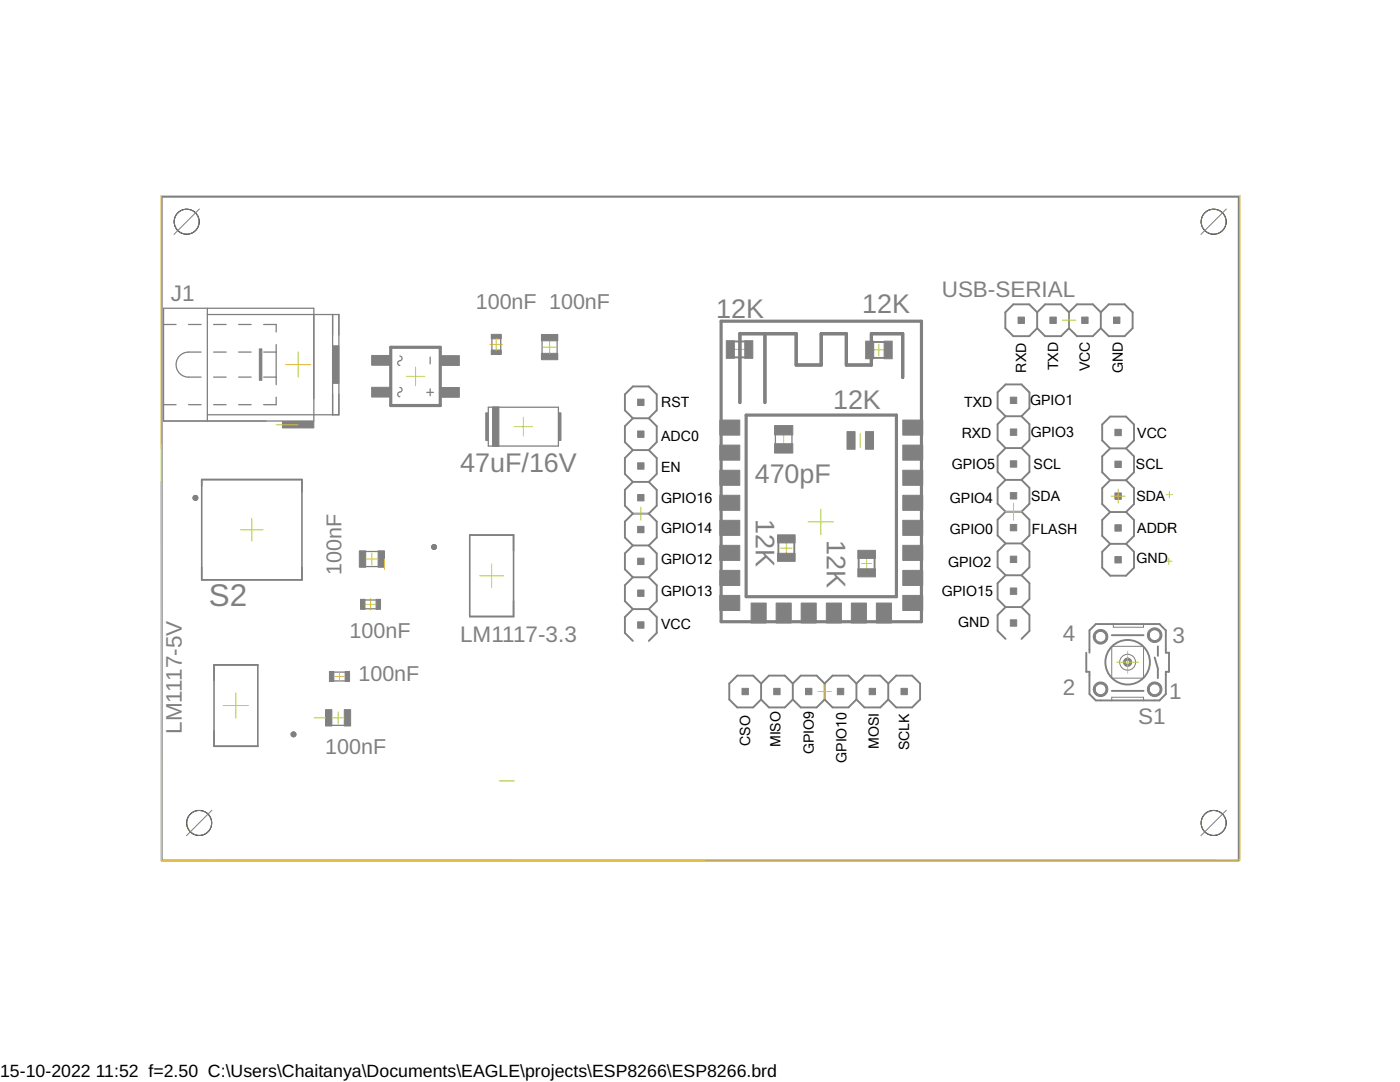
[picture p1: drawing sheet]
<svg xmlns="http://www.w3.org/2000/svg" width="279mm" height="216mm" viewBox="0 0 279 216" stroke-linecap="round" stroke-linejoin="round" font-family="sans-serif">
<g fill="none" stroke="#afd134" stroke-width=".2">
<path d="M57 72.7h5M59.5 70.2v5.1M81 75.1h3.8M82.9 73.2v3.8M97.8 68.7h2.5M99 67.5v2.5M108.4 69.3h2.5M109.7 68v2.5M146.4 69.7h2.4M147.6 68.5v2.5M174.2 69.8h2.4M175.4 68.7v2.3"/>
<path d="M212 63.9h2.7M213.3 62.6v2.7M102.6 85.1h3.7M104.4 83.3v3.7M156.4 86.1v3.1M171.7 86.5v2.8M221.7 99h2.9M223.1 97.6v2.8M232.7 98.7h1.3M233.4 98.1v1.2M48 105.7h4.5M50.2 103.5v4.4"/>
<path d="M73 111.5h2.5M74 119.4v2.3M74.2 110.3v2.5M95.7 114.9h4.8M98.1 112.5v4.8M126.6 102.5h2.6M127.9 101.2v2.6M155.8 109.4h2.3M156.9 108.2v2.3M161.3 104.1h5M163.8 101.6v5.1M171.9 112.4h2.1"/>
<path d="M173 111.4v2.1M200.6 102.1h3.4M202.3 100.4v3.4M232.6 112h1.3M232.7 105.4h1.3M233.3 111.4v1.2M233.4 104.7v1.3M47.1 138.2v5.1M66.9 135h1.7M67.8 134.1v1.7M72.8 120.6h2.3M163.2 138h2.7"/>
<path d="M164.6 136.7v2.6M222.8 132.1h4.4M225 129.9v4.4M44.5 140.8h5.1M66.3 143.2h2.4M67.5 142v2.4"/>
</g>
<g fill="none" stroke="#808080" stroke-width=".25">
<path d="M32.6 61.5h30v22.5h-30zM32.6 64.7h2.5M37.6 64.7h2.5M40.1 70.3h-2.5a2.5 2.5 0 0 0-2.5 2.4 2.5 2.5 0 0 0 2.5 2.5h2.5M41.4 61.5v22.5M41.4 62.8h26.2v20h-26.2M42.6 64.7h2.5M42.6 75.2h2.5M42.6 70.3h2.5M47.6 64.7h2.5M47.6 75.2h2.5M47.6 70.3h2.5"/>
<path d="M52.6 64.7h2.5v1.6M52.6 75.2h2.5M52.6 70.3h2.5M55.1 79.2v1.6h-2.5M55.1 68.7v8M66.4 62.8v20M79.8 77.3a.5 .5 0 0 1 .4 .6 .5 .5 0 0 1-.6 .4l-.2 .4 .1 .3 .3 .2M79.8 71a.51 .51 0 0 1 .4 .6 .51 .51 0 0 1-.6 .4l-.2 .5 .1 .3 .3 .1M85.2 78.3h1.3M85.9 71.2v1.4M85.9 77.6v1.4M98.2 66.9v3.6"/>
<path d="M99.9 66.9v3.6M108.2 66.9v4.7M111.2 66.9v4.7M32.6 80.8h2.5M37.6 80.8h2.5M42.6 80.8h2.5M47.6 80.8h2.5M97.5 81.3h13.9v7.7h-13.9zM154.8 86.7v1.9M158.1 86.8v1.8M71.9 113.1h4.6M71.9 110h4.6"/>
<path d="M72.1 119.7h3.7M65.9 134.1h3.7M65.9 135.9h3.7M72.1 121.5h3.7M65.2 144.7h4.6"/>
</g>
<g fill="#808080" stroke="#808080" stroke-width=".2">
<path d="M154.6 84.9h3.6v1.9h-3.6z"/>
<path d="M154.6 88.5h3.6v1.9h-3.6z"/>
<path d="M148.6 68h1.6v3.5h-1.6z"/>
<path d="M144.9 68h1.7v3.5h-1.7z"/>
<path d="M155.2 110.4h3.5v1.6h-3.5z"/>
<path d="M155.2 106.7h3.5v1.6h-3.5z"/>
<path d="M172.8 68.1h1.6v3.5h-1.6z"/>
<path d="M176.4 68.1h1.7v3.5h-1.7z"/>
<path d="M169 86.1h1.6v3.5h-1.6z"/>
<path d="M172.7 86.1h1.6v3.5h-1.6z"/>
<path d="M171.2 109.8h3.5v1.6h-3.5z"/>
<path d="M171.2 113.5h3.5v1.6h-3.5z"/>
<path d="M215.9 63.3h1.2v1.2h-1.2z"/>
<path d="M209.5 63.3h1.3v1.2h-1.3z"/>
<path d="M203.2 63.3h1.2v1.2h-1.2z"/>
<path d="M222.2 63.3h1.3v1.2h-1.3z"/>
<path d="M222.5 92h1.3v1.3h-1.3z"/>
<path d="M222.5 98.4h1.3v1.2h-1.3z"/>
<path d="M222.5 104.7h1.3v1.3h-1.3z"/>
<path d="M222.5 111.1h1.3v1.2h-1.3z"/>
<path d="M222.5 85.7h1.3v1.2h-1.3z"/>
<path d="M56.4 84.1h6.2v1.3h-6.2z"/>
<path d="M66.4 69h1.2v7.5h-1.2z"/>
<path d="M51.8 69.6h.5v6.3h-.5z"/>
<path d="M74.2 77.3h3.5v1.9h-3.5z"/>
<path d="M74.2 70.9h3.5v2h-3.5z"/>
<path d="M88.1 71h3.6v1.9h-3.6z"/>
<path d="M88.1 77.3h3.6v2h-3.6z"/>
<path d="M75.1 119.6h.8v2h-.8z"/>
<path d="M71.9 119.6h.9v2h-.9z"/>
<path d="M65.7 134h.9v2h-.9z"/>
<path d="M68.9 134h.9v2h-.9z"/>
<path d="M98 69.8h2v.9h-2z"/>
<path d="M98 66.7h2v.9h-2z"/>
<path d="M75.5 109.9h1.2v3.3h-1.2z"/>
<path d="M71.7 109.9h1.3v3.3h-1.3z"/>
<path d="M65 141.6h1.2v3.3h-1.2z"/>
<path d="M68.7 141.6h1.3v3.3h-1.3z"/>
<path d="M108.1 70.5h3.2v1.3h-3.2z"/>
<path d="M108.1 66.7h3.2v1.3h-3.2z"/>
<path d="M111.6 82.4h.4v5.5h-.4z"/>
<path d="M96.9 82.4h.4v5.5h-.4z"/>
<path d="M98.3 81.2h1.3v7.9h-1.3z"/>
<path d="M127.3 117.7h1.2v1.3h-1.2z"/>
<path d="M127.3 111.4h1.2v1.2h-1.2z"/>
<path d="M127.3 105h1.2v1.3h-1.2z"/>
<path d="M127.3 98.7h1.2v1.2h-1.2z"/>
<path d="M127.3 92.3h1.2v1.3h-1.2z"/>
<path d="M127.3 86h1.2v1.3h-1.2z"/>
<path d="M127.3 79.6h1.2v1.3h-1.2z"/>
<path d="M127.3 124.1h1.2v1.2h-1.2z"/>
<path d="M201.6 117.3h1.3v1.3h-1.3z"/>
<path d="M201.6 111h1.3v1.2h-1.3z"/>
<path d="M201.6 104.6h1.3v1.3h-1.3z"/>
<path d="M201.6 98.3h1.3v1.3h-1.3z"/>
<path d="M201.6 91.9h1.3v1.3h-1.3z"/>
<path d="M201.6 85.6h1.3v1.3h-1.3z"/>
<path d="M201.6 79.2h1.3v1.3h-1.3z"/>
<path d="M201.6 123.7h1.3v1.2h-1.3z"/>
<path d="M154.4 137.4h1.3v1.2h-1.3z"/>
<path d="M160.8 137.4h1.2v1.2h-1.2z"/>
<path d="M167.1 137.4h1.3v1.2h-1.3z"/>
<path d="M173.5 137.4h1.2v1.2h-1.2z"/>
<path d="M179.8 137.4h1.3v1.2h-1.3z"/>
<path d="M148.1 137.4h1.3v1.2h-1.3z"/>
</g>
<g fill="none" stroke="#808080" stroke-width=".38">
<path d="M146.6 71.3h2M146.6 68.1h2M174.4 68.2h2M174.4 71.4h2M207 62.3l-1.6-1.6h-3.2l-1.6 1.6v3.2l1.6 1.6h3.2l1.6-1.6M207 62.3l1.6-1.6h3.2l1.5 1.6M207 65.5l1.6 1.6h3.2l1.5-1.6M207 62.3v3.2M213.3 62.3l1.6-1.6h3.2l1.6 1.6M213.3 65.5l1.6 1.6h3.2l1.6-1.6M213.3 62.3v3.2M219.7 62.3l1.6-1.6h3.2l1.5 1.6v3.2l-1.5 1.6h-3.2l-1.6-1.6"/>
<path d="M219.7 62.3v3.2M126.3 83.5l-1.6-1.6v-3.2l1.6-1.6h3.2l1.6 1.6v3.2l-1.6 1.6M126.3 83.5l-1.6 1.5v3.2l1.6 1.6M126.3 89.8l-1.6 1.6v3.2l1.6 1.6M126.3 96.2l-1.6 1.5v3.2l1.6 1.6M126.3 96.2h3.2M126.3 83.5h3.2M126.3 89.8h3.2M129.5 83.5l1.6 1.5v3.2l-1.6 1.6M129.5 89.8l1.6 1.6v3.2l-1.6 1.6M129.5 96.2l1.6 1.5v3.2l-1.6 1.6M200.7 83.1l-1.6-1.6v-3.2l1.6-1.6h3.2l1.5 1.6v3.2l-1.5 1.6"/>
<path d="M200.7 83.1l-1.6 1.5v3.2l1.6 1.6M200.7 89.4l-1.6 1.6v3.2l1.6 1.6M200.7 95.8l-1.6 1.5v3.2l1.6 1.6M200.7 95.8h3.2M200.7 83.1h3.2M200.7 89.4h3.2M203.9 83.1l1.5 1.5v3.2l-1.5 1.6M203.9 89.4l1.5 1.6v3.2l-1.5 1.6M203.9 95.8l1.5 1.5v3.2l-1.5 1.6M221.6 89.5l-1.6-1.6v-3.2l1.6-1.6h3.1l1.6 1.6v3.2l-1.6 1.6M221.6 89.5l-1.6 1.6v3.1l1.6 1.6M221.6 95.8l-1.6 1.6v3.2l1.6 1.6"/>
<path d="M221.6 89.5h3.1M221.6 95.8h3.1M224.7 89.5l1.6 1.6v3.1l-1.6 1.6M224.7 95.8l1.6 1.6v3.2l-1.6 1.6M126.3 115.2l-1.6 1.6v3.2l1.6 1.5M126.3 115.2h3.2M126.3 108.8l-1.6 1.6v3.2l1.6 1.6M126.3 102.5l-1.6 1.6v3.2l1.6 1.5M126.3 102.5h3.2M126.3 108.8h3.2M129.5 102.5l1.6 1.6v3.2l-1.6 1.5M129.5 108.8l1.6 1.6v3.2l-1.6 1.6"/>
<path d="M129.5 115.2l1.6 1.6v3.2l-1.6 1.5M155.3 108.4v2M158.5 108.4v2M171.4 111.4v2.1M174.5 111.4v2.1M200.7 114.8l-1.6 1.6v3.1l1.6 1.6M200.7 114.8h3.2M200.7 108.4l-1.6 1.6v3.2l1.6 1.6M200.7 102.1l-1.6 1.6v3.1l1.6 1.6M200.7 102.1h3.2M200.7 108.4h3.2M203.9 102.1l1.5 1.6v3.1l-1.5 1.6"/>
<path d="M203.9 108.4l1.5 1.6v3.2l-1.5 1.6M203.9 114.8l1.5 1.6v3.1l-1.5 1.6M221.6 102.2l-1.6 1.6v3.1l1.6 1.6M221.6 108.5l-1.6 1.6v3.2l1.6 1.6h3.1l1.6-1.6v-3.2l-1.6-1.6M221.6 108.5h3.1M221.6 102.2h3.1M224.7 102.2l1.6 1.6v3.1l-1.6 1.6M126.3 121.5h3.2M126.3 121.5l-1.6 1.6v3.2l1.6 1.6M129.5 121.5l1.6 1.6v3.2l-1.6 1.6M151.9 136.4l-1.6-1.6h-3.2l-1.6 1.6v3.2l1.6 1.6h3.2l1.6-1.6M151.9 139.6l1.6 1.6h3.1l1.6-1.6"/>
<path d="M151.9 136.4v3.2M151.9 136.4l1.6-1.6h3.1l1.6 1.6M158.2 139.6l1.6 1.6h3.2l1.6-1.6M158.2 136.4v3.2M158.2 136.4l1.6-1.6h3.2l1.6 1.6M164.6 139.6l1.6 1.6h3.1l1.6-1.6M164.6 136.4l1.6-1.6h3.1l1.6 1.6M164.6 136.4v3.2M170.9 139.6l1.6 1.6h3.2l1.6-1.6M170.9 136.4l1.6-1.6h3.2l1.6 1.6M170.9 136.4v3.2M177.3 136.4l1.6-1.6h3.1l1.6 1.6v3.2l-1.6 1.6h-3.1l-1.6-1.6"/>
<path d="M177.3 136.4v3.2M200.7 121.1h3.2M200.7 121.1l-1.6 1.6v3.2l1.6 1.6M203.9 121.1l1.5 1.6v3.2l-1.5 1.6M216.8 130.2v3.8h.6v4.5l1.3 1.3h12.7l1.3-1.3v-4.5h.6v-3.8h-.6v-4.4l-1.3-1.3h-12.7l-1.3 1.3v4.4M221.9 126.7h6.3M221.9 137.9h6.3M230.4 131.2l.7 2.2v1.9M231.1 129v1.9"/>
<circle cx="225" cy="132.1" r="4.4"/>
</g>
<path d="M32.3 39.2h214.9v132.5h-214.9zM40.3 95.7h20v20h-20zM143.9 82.8v-18.7h40v18.7M93.7 106.8h8.8v16.2h-8.8zM42.7 132.7h8.8v16.2h-8.8zM143.9 122.8v1.3h5M183.9 122.8v1.3h-5" fill="none" stroke="#808080" stroke-width=".32"/>
<path d="M78 69.3h9.9v11.6h-9.9zM152.7 66.6v13.7M180.2 75.3v-8.7h-6.3v6.2h-5v-6.2h-5v6.2h-5v-6.2h-11.2v13.7" fill="none" stroke="#808080" stroke-width=".64"/>
<g fill="none" stroke="#808080" stroke-width=".2">
<path d="M221.9 129h6.3v6.3h-6.3zM221.9 139.8v-.7h6.3v.7M222.2 124.5v.7h6v-.7"/>
<circle cx="225" cy="132.1" r="1.59"/>
</g>
<g fill="#808080" stroke="#808080" stroke-width=".2">
<path d="M224.4 131.6a.82 .82 0 0 1 1.3 .1 .82 .82 0 0 1-.4 1.2 .82 .82 0 0 1-1.1-.8h.4a.45 .45 0 0 1 .6-.4 .45 .45 0 0 1 .1 .8 .45 .45 0 0 1-.7-.2v-.2h-.4z" fill-rule="evenodd"/>
<path d="M229.4 125.8a1.46 1.46 0 0 1 2.3 .2 1.46 1.46 0 0 1-.9 2.1 1.46 1.46 0 0 1-1.8-1.4h.4a1.08 1.08 0 0 1 1.5-.8 1.08 1.08 0 0 1 .2 1.8 1.08 1.08 0 0 1-1.7-.7v-.3h-.4z" fill-rule="evenodd"/>
<path d="M218.6 126.1a1.46 1.46 0 0 1 2.3 .2 1.46 1.46 0 0 1-.9 2.2 1.46 1.46 0 0 1-1.8-1.4h.4a1.08 1.08 0 0 1 1.6-.9 1.08 1.08 0 0 1 .1 1.8 1.08 1.08 0 0 1-1.7-.7v-.2h-.4l.2-.7z" fill-rule="evenodd"/>
<path d="M218.6 136.5a1.46 1.46 0 0 1 2.3 .3 1.46 1.46 0 0 1-.9 2.2 1.46 1.46 0 0 1-1.8-1.5h.4a1.08 1.08 0 0 1 1.5-.9 1.08 1.08 0 0 1 .2 1.8 1.08 1.08 0 0 1-1.7-.6v-.3h-.4l.2-.7z" fill-rule="evenodd"/>
<path d="M229.4 136.5a1.46 1.46 0 0 1 2.3 .3 1.46 1.46 0 0 1-.9 2.1 1.46 1.46 0 0 1-1.8-1.4h.4a1.08 1.08 0 0 1 1.5-.9 1.08 1.08 0 0 1 .2 1.8 1.08 1.08 0 0 1-1.7-.6v-.3h-.4z" fill-rule="evenodd"/>
<circle cx="58.6" cy="146.5" r=".49"/>
<circle cx="86.6" cy="109.1" r=".5"/>
<circle cx="39" cy="99.3" r=".5"/>
</g>
<path d="M55.1 84.8h4.4M76.7 111.5v2.1M62.7 143.2h2.3" fill="none" stroke="#c8c832" stroke-width=".2"/>
<g fill="none" stroke="#eec643" stroke-width=".2">
<path d="M32.1 38.9h215.4v132.7l-215.2 .1z"/>
<circle cx="37.3" cy="44.2" r="2.5"/>
</g>
<circle cx="37.3" cy="44.2" r="2.5" fill="#fff" stroke="#000" stroke-width=".2"/>
<circle cx="242.2" cy="44.2" r="2.5" fill="none" stroke="#eec643" stroke-width=".2"/>
<circle cx="242.2" cy="44.2" r="2.5" fill="#fff" stroke="#000" stroke-width=".2"/>
<circle cx="39.8" cy="164.2" r="2.5" fill="none" stroke="#eec643" stroke-width=".2"/>
<circle cx="39.8" cy="164.2" r="2.5" fill="#fff" stroke="#000" stroke-width=".2"/>
<circle cx="242.2" cy="164.2" r="2.5" fill="none" stroke="#eec643" stroke-width=".2"/>
<circle cx="242.2" cy="164.2" r="2.5" fill="#fff" stroke="#000" stroke-width=".2"/>
<g fill="none" stroke="#808080" stroke-width=".2">
<path d="M39.8 41.7l-5.1 5.1M244.8 41.7l-5.1 5.1M42.3 161.7l-5.1 5.1M244.8 161.7l-5.1 5.1"/>
<circle cx="37.3" cy="44.2" r="2.48"/>
<circle cx="242.2" cy="44.2" r="2.48"/>
<circle cx="39.8" cy="164.2" r="2.48"/>
<circle cx="242.2" cy="164.2" r="2.48"/>
</g>
<path d="M143.9 64.1h40v60h-40zM152.7 66.6v13.7M180.2 75.3v-8.7h-6.3v6.2h-5v-6.2h-5v6.2h-5v-6.2h-11.2v13.7M148.9 82.8h30v36.3h-30z" fill="none" stroke="#808080" stroke-width=".64"/>
<g fill="#808080" stroke="#808080" stroke-width=".2">
<path d="M143.7 83.8h3.9v3h-3.9z"/>
<path d="M143.7 88.8h3.9v3h-3.9z"/>
<path d="M143.7 93.8h3.9v3h-3.9z"/>
<path d="M143.7 98.8h3.9v3h-3.9z"/>
<path d="M143.7 103.8h3.9v3h-3.9z"/>
<path d="M143.7 118.8h3.9v3h-3.9z"/>
<path d="M143.7 113.8h3.9v3h-3.9z"/>
<path d="M143.7 108.8h3.9v3h-3.9z"/>
<path d="M149.9 120.3h3v4h-3z"/>
<path d="M154.9 120.3h3v4h-3z"/>
<path d="M159.9 120.3h3v4h-3z"/>
<path d="M164.9 120.3h3v4h-3z"/>
<path d="M174.9 120.3h3v4h-3z"/>
<path d="M169.9 120.3h3v4h-3z"/>
<path d="M180.2 118.8h4v3h-4z"/>
<path d="M180.2 113.8h4v3h-4z"/>
<path d="M180.2 108.8h4v3h-4z"/>
<path d="M180.2 103.8h4v3h-4z"/>
<path d="M180.2 98.8h4v3h-4z"/>
<path d="M180.2 83.8h4v3h-4z"/>
<path d="M180.2 88.8h4v3h-4z"/>
<path d="M180.2 93.8h4v3h-4z"/>
</g>
<path d="M99.6 155.8h3" fill="none" stroke="#afd134" stroke-width=".2"/>
<text font-size="6.3" fill="#808080" x="41.7" y="121">S2</text>
<g font-size="5.4" fill="#808080">
<text x="143" y="63.5">12K</text>
<text x="172.1" y="62.4">12K</text>
<text x="166.3" y="81.5">12K</text>
<text x="91.8" y="94.2">47uF/16V</text>
<text x="150.7" y="96.4">470pF</text>
<text x="150.8" y="103.7" transform="rotate(90 150.8 103.7)">12K</text>
<text x="165" y="107.8" transform="rotate(90 165 107.8)">12K</text>
</g>
<g font-size="4.5" fill="#808080">
<text x="188" y="59.3">USB-SERIAL</text>
<text x="34.1" y="60.1">J1</text>
<text x="91.8" y="128.2">LM1117-3.3</text>
<text x="212.1" y="127.9">4</text>
<text x="234" y="128.3">3</text>
<text x="212.1" y="138.7">2</text>
<text x="233.3" y="139.4">1</text>
<text x="36.3" y="146.4" transform="rotate(-90 36.3 146.4)">LM1117-5V</text>
<text x="227.2" y="144.5">S1</text>
</g>
<g font-size="4.3" fill="#808080">
<text x="95" y="61.7">100nF 100nF</text>
<text x="68.1" y="114.7" transform="rotate(-90 68.1 114.7)">100nF</text>
<text x="69.8" y="127.3">100nF</text>
<text x="71.5" y="135.9">100nF</text>
<text x="64.9" y="150.4">100nF</text>
</g>
<g font-size="3.5">
<text x="0" y="214.9">15-10-2022</text>
<text x="19.1" y="214.9">11:52 f=2.50 C:\Users\Chaitanya\Documents\EAGLE\projects\ESP8266\ESP8266.brd</text>
</g>
<g font-size="2.8">
<text x="204.8" y="74.3" transform="rotate(-90 204.8 74.3)">RXD</text>
<text x="211.2" y="73.9" transform="rotate(-90 211.2 73.9)">TXD</text>
<text x="217.5" y="74.1" transform="rotate(-90 217.5 74.1)">VCC</text>
<text x="224.1" y="74.5" transform="rotate(-90 224.1 74.5)">GND</text>
<text x="132" y="81.2">RST</text>
<text x="192.4" y="81.2">TXD</text>
<text x="205.6" y="80.9">GPIO1</text>
<text x="132" y="88.1">ADC0</text>
<text x="191.9" y="87.4">RXD</text>
<text x="205.7" y="87.1">GPIO3</text>
<text x="227" y="87.4">VCC</text>
<text x="132" y="94.2">EN</text>
<text x="189.9" y="93.6">GPIO5</text>
<text x="206.3" y="93.7">SCL</text>
<text x="226.7" y="93.6">SCL</text>
<text x="132" y="100.4">GPIO16</text>
<text x="189.6" y="100.4">GPIO4</text>
<text x="205.8" y="100">SDA</text>
<text x="226.8" y="99.9">SDA</text>
<text x="132" y="106.3">GPIO14</text>
<text x="189.6" y="106.5">GPIO0</text>
<text x="205.9" y="106.5">FLASH</text>
<text x="227" y="106.4">ADDR</text>
<text x="132" y="112.5">GPIO12</text>
<text x="189.2" y="113.1">GPIO2</text>
<text x="226.8" y="112.4">GND</text>
<text x="132" y="119">GPIO13</text>
<text x="188" y="119">GPIO15</text>
<text x="132" y="125.5">VCC</text>
<text x="191.2" y="125.1">GND</text>
<text x="149.7" y="148.8" transform="rotate(-90 149.7 148.8)">CSO</text>
<text x="155.8" y="149.1" transform="rotate(-90 155.8 149.1)">MISO</text>
<text x="175.4" y="149.5" transform="rotate(-90 175.4 149.5)">MOSI</text>
<text x="181.5" y="149.7" transform="rotate(-90 181.5 149.7)">SCLK</text>
<text x="162.4" y="150.5" transform="rotate(-90 162.4 150.5)">GPIO9</text>
<text x="169" y="152.2" transform="rotate(-90 169 152.2)">GPIO10</text>
</g>
</svg>
